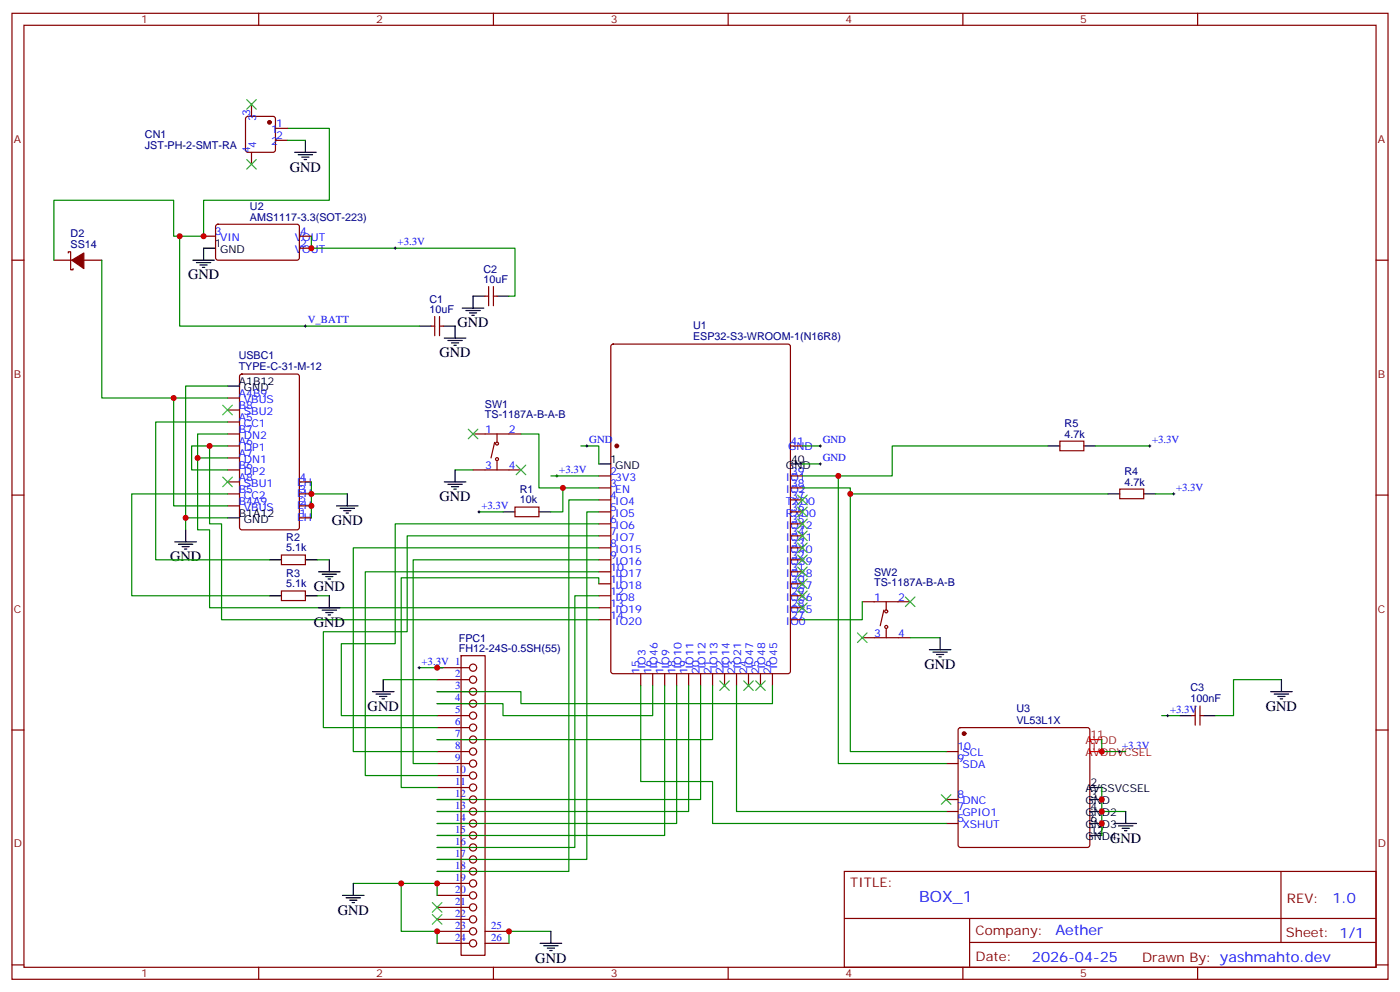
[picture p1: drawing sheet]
<svg xmlns="http://www.w3.org/2000/svg" width="412mm" height="292mm" viewBox="0 0 412 292" stroke-linecap="round" stroke-linejoin="round" font-family="sans-serif">
<g fill="none" stroke="#870000" stroke-width=".35">
<path d="M3.5 3.9h405.4v284.4h-405.4zM7.1 7.4h398.2v277.3h-398.2zM76.2 3.9v3.5M145.3 3.9v3.5M214.5 3.9v3.5M283.6 3.9v3.5M352.8 3.9v3.5M72.6 34.5l.4-.2h7.4l.5 .2 .2 .5v9.1l-.2 .5-.5 .2h-7.4l-.5-.2-.2-.5v-9.1zM74.1 30.7v3.6M81.1 37.8h3.6M74.1 44.8v3.6M81.1 41.3h3.6"/>
<path d="M3.5 76.6h3.6M15.9 76.6h5.3M20.1 74.5v-.4h.7v5.3h.7v-.3M24.7 76.6h5.3M60 69.5h3.5M63.7 66.2l.5-.2 23.6 .1 .4 .6-.1 9.5-.6 .4-23.6-.1-.4-.6v-9.2zM88.2 69.5h3.5M88.2 73.1h3.5M405.3 76.6h3.6M127 96h1.1M128.1 93.2v5.6M129.5 93.2v5.6"/>
<path d="M129.5 96h1M142.9 87.2h1M143.9 84.3v5.7M145.3 84.3v5.7M145.3 87.2h1.1M67 117.2h3.6M70.8 110.3l.5-.2h16.2l.6 .4 .1 44.8-.5 .6-16.4 .1-.7-.5v-44.7zM180.2 101.5l.4-.2h51.5l.7 .4v95.9l-.4 .6-51.8 .1-.6-.5-.1-95.8zM67 131.3h3.6M67 138.3h3.6M67 127.7h3.6M67 120.7h3.6"/>
<path d="M67 124.2h3.6M67 134.8h3.6M139.3 138.3h14.2M139.3 127.7h14.2M145.7 130.2l-1.1 4.6M146.4 127.7v2.5M146.4 135.9v2.4M232.8 131.3h3.6M312.2 129.9h7.1v2.8h-7.1zM3.5 145.7h3.6M67 141.9h3.6M67 145.4h3.6"/>
<path d="M67 148.9h3.6M88.2 141.9h3.5M88.2 145.4h3.5M88.2 148.9h3.5M88.2 152.4h3.5M151.7 149.3h7v2.8h-7zM176.4 140.1h3.5M176.4 143.6h3.5M176.4 147.1h3.5M176.4 150.7h3.5M176.4 154.2h3.5M176.4 157.7h3.5"/>
<path d="M232.8 140.1h3.6M232.8 143.6h3.6M232.8 147.1h3.6M232.8 150.7h3.6M232.8 154.2h3.6M232.8 157.7h3.6M329.8 144h7.1v2.8h-7.1zM405.3 145.7h3.6M82.9 163.4h7.1v2.8h-7.1zM82.9 174h7.1v2.8h-7.1zM176.4 161.3h3.5M176.4 164.8h3.5"/>
<path d="M176.4 168.3h3.5M176.4 171.8h3.5M176.4 175.4h3.5M176.4 178.9h3.5M232.8 161.3h3.6M232.8 164.8h3.6M232.8 168.3h3.6M232.8 171.8h3.6M232.8 175.4h3.6M232.8 178.9h3.6M254 177.1h14.1M260.3 179.6l-1 4.6"/>
<path d="M261.1 177.1v2.5M128.8 196.5h9.5M135.8 193h7.1v88.2h-7.1zM176.4 182.4h3.5M188.7 198.3v3.5M192.3 198.3v3.5M195.8 198.3v3.5M199.3 198.3v3.5M202.8 198.3v3.5M206.4 198.3v3.5M209.9 198.3v3.5M213.4 198.3v3.5"/>
<path d="M217 198.3v3.5M220.5 198.3v3.5M224 198.3v3.5M227.5 198.3v3.5M232.8 182.4h3.6M254 187.7h14.1M261.1 185.2v2.5M3.5 214.9h3.6M128.8 200.1h9.5M128.8 203.6h9.5M128.8 207.1h9.5M128.8 210.6h9.5"/>
<path d="M128.8 214.2h9.5M128.8 217.7h9.5M282.5 214.4l.4-.2h37.4l.5 .2 .2 .5v33.8l-.2 .5-.5 .2h-37.4l-.5-.2-.2-.5v-33.8zM351 210.6h1.1M352.1 207.8v5.7M353.5 210.6h1M353.5 207.8v5.7M405.3 214.9h3.6M128.8 221.2h9.5M128.8 224.8h9.5M128.8 228.3h9.5M128.8 231.8h9.5"/>
<path d="M128.8 235.3h9.5M128.8 238.9h9.5M278.7 221.2h3.5M278.7 224.8h3.5M278.7 235.3h3.5M278.7 238.9h3.5M128.8 242.4h9.5M128.8 245.9h9.5M128.8 249.4h9.5M128.8 253h9.5M128.8 256.5h9.5M248.7 256.5h156.6v28.2h-156.6z"/>
<path d="M278.7 242.4h3.5M377.3 256.5v20.9M128.8 260h9.5M128.8 263.6h9.5M128.8 267.1h9.5M128.8 270.6h9.5M128.8 274.1h9.5M128.8 277.7h9.5M142.9 274.1h7M142.9 277.7h7M248.7 270.4h156.5M285.6 277.4h119.6"/>
<path d="M285.6 270.4v14.1M3.5 284h3.6M76.2 284.7v3.6M145.3 284.7v3.6M214.5 284.7v3.6M283.6 284.7v3.6M352.8 284.7v3.6M405.3 284h3.6"/>
<circle cx="146.4" cy="135.1" r=".44"/>
<circle cx="146.4" cy="130.6" r=".44"/>
<circle cx="261.1" cy="180" r=".44"/>
<circle cx="139.3" cy="196.5" r="1.06"/>
<circle cx="261.1" cy="184.5" r=".44"/>
<circle cx="139.3" cy="200.1" r="1.06"/>
<circle cx="139.3" cy="210.6" r="1.06"/>
<circle cx="139.3" cy="203.6" r="1.06"/>
<circle cx="139.3" cy="214.2" r="1.06"/>
<circle cx="139.3" cy="217.7" r="1.06"/>
<circle cx="139.3" cy="207.1" r="1.06"/>
<circle cx="139.3" cy="224.8" r="1.06"/>
<circle cx="139.3" cy="228.3" r="1.06"/>
<circle cx="139.3" cy="238.9" r="1.06"/>
<circle cx="139.3" cy="221.2" r="1.06"/>
<circle cx="139.3" cy="235.3" r="1.06"/>
<circle cx="139.3" cy="231.8" r="1.06"/>
<circle cx="139.3" cy="245.9" r="1.06"/>
<circle cx="139.3" cy="242.4" r="1.06"/>
<circle cx="139.3" cy="256.5" r="1.06"/>
<circle cx="139.3" cy="253" r="1.06"/>
<circle cx="139.3" cy="249.4" r="1.06"/>
<circle cx="139.3" cy="277.7" r="1.06"/>
<circle cx="139.3" cy="270.6" r="1.06"/>
<circle cx="139.3" cy="274.1" r="1.06"/>
<circle cx="139.3" cy="267.1" r="1.06"/>
<circle cx="139.3" cy="260" r="1.06"/>
<circle cx="139.3" cy="263.6" r="1.06"/>
</g>
<g fill="#870000" stroke="#870000" stroke-width=".35">
<path d="M21.2 76.6l3.5-2.1v4.6z"/>
<circle cx="181.7" cy="131.3" r=".53"/>
<circle cx="79.4" cy="36" r=".53"/>
<circle cx="284" cy="215.9" r=".53"/>
</g>
<g fill="none" stroke="#000" stroke-width=".35">
<path d="M86.8 44.8h6.3M87.8 45.5h4.3M88.9 46.2h2.1M89.6 47h.7M90 41.3v3.5M56.8 76.6h6.3M57.9 77.3h4.2M58.9 78h2.1M59.6 78.7h.7M63.5 73.1h-3.5v3.5M123.5 96h3.5M130.5 96h3.6v3.5"/>
<path d="M130.9 99.5h6.3M136.2 90.7h6.3M137.2 91.4h4.3M138.3 92.1h2.1M139 92.8h.7M142.9 87.2h-3.6v3.5M146.4 87.2h3.5M67 113.6h3.6M131.9 100.2h4.3M133 100.9h2.1M133.7 101.6h.7M134.1 138.3v3.6"/>
<path d="M176.4 136.6h3.5M232.8 136.6h3.6M308.7 131.3h3.5M319.3 131.3h3.5M51.5 159.5h6.4M54.7 156v3.5M67 152.4h3.6M99.1 148.9h6.4M100.2 149.6h4.2M101.2 150.3h2.2M102 151h.7M102.3 145.4v3.5"/>
<path d="M130.9 141.9h6.3M131.9 142.6h4.3M133 143.3h2.1M133.7 144h.7M148.2 150.7h3.5M158.7 150.7h3.6M326.3 145.4h3.5M336.9 145.4h3.5M52.6 160.2h4.2M53.6 160.9h2.1M54.3 161.6h.7M79.4 164.8h3.5"/>
<path d="M79.4 175.4h3.5M90 164.8h3.5M90 175.4h3.5M93.8 168.3h6.4M93.8 178.9h6.4M94.9 169h4.2M94.9 179.6h4.2M96 169.7h2.1M96.7 170.4h.7M97 164.8v3.5M97 175.4v3.5M96 180.3h2.1"/>
<path d="M96.7 181h.7M273.8 191.2h6.3M274.8 191.9h4.2M275.9 192.7h2.1M276.6 193.4h.7M276.9 187.7v3.5M109.7 203.6h6.4M110.8 204.3h4.2M111.8 205h2.1M112.5 205.7h.7M112.9 200.1v3.5M347.5 210.6h3.5"/>
<path d="M354.5 210.6h3.6M374.3 203.6h6.3M375.4 204.3h4.2M376.4 205h2.1M377.1 205.7h.7M377.5 200.1v3.5M321 238.9h3.6M321 235.3h3.6M321 231.8h3.6M331.6 238.9v3.5M321 245.9h3.6M321 242.4h3.6"/>
<path d="M328.4 242.4h6.4M329.5 243.1h4.2M330.6 243.8h2.1M331.3 244.5h.7M100.9 263.6h6.3M102 264.3h4.2M103 265h2.1M103.7 265.7h.7M104.1 260v3.6M159.1 277.7h6.4M160.2 278.4h4.2M161.2 279.1h2.1"/>
<path d="M161.9 279.8h.7M162.3 274.1v3.6"/>
</g>
<g fill="none" stroke="#008700" stroke-width=".35">
<path d="M84.7 37.8h12.3v21.1h-37v10.6h-7.1v26.5h70.6M84.7 41.3h5.3M30 76.6v40.6h21.2M52.9 69.5h-1.7v-10.6h-35.3v17.7M91.7 69.5v3.6h60v14.1h-1.8M67 117.2h-15.8v31.7h15.8M67 113.6h-12.3v38.8h12.3M61.7 131.3h-5.3v7h10.6M67 134.8h-8.8v21.2h3.5v22.9h114.7M67 131.3h-5.3v22.9h3.6v28.2h111.1M67 127.7h-8.8v7.1M67 124.2h-21.1v40.6h33.5"/>
<path d="M134.1 138.3h5.2M153.5 127.7h5.2v15.9h7.1M171.1 131.3h5.3v5.3M236.4 136.6h5.3M236.4 131.3h5.3M308.7 131.3h-45.9v8.8h-15.9M322.8 131.3h15.9M54.7 152.4v3.6M67 145.4h-28.2v30h40.6M91.7 141.9v10.5M91.7 145.4h10.6M141.1 150.7h7.1"/>
<path d="M162.3 140.1h14.1M176.4 143.6h-10.6v7.1h-3.5M176.4 154.2h-60v35.3h-15.9v21.1h28.3M176.4 157.7h-56.5v28.2h-24.7v28.3h33.6M176.4 150.7h-3.5v102.3h-44.1M176.4 147.1h-8.8v109.4h-38.8M236.4 140.1h10.5v84.7h31.8M236.4 143.6h14.1v77.6h28.2M250.5 145.4h75.8M340.4 145.4h5.3M93.5 164.8h3.5M93.5 175.4h3.5"/>
<path d="M176.4 161.3h-72.3v59.9h24.7M176.4 164.8h-54.7v60h7.1M176.4 168.3h-68.8v60h21.2M176.4 171.8v-1.7h-58.2v61.7h10.6M176.4 175.4h-7.1v74h-40.5M254 177.1v5.3h-17.6M123.5 196.5h7M268.1 187.7h8.8M112.9 200.1h15.9M188.7 201.8v28.2h21.2v12.4h68.8M192.3 201.8v8.8h-44.1v-3.5h-19.4M195.8 201.8v44.1h-67"/>
<path d="M199.3 201.8v40.6h-70.5M202.8 201.8v37.1h-74M206.4 201.8v33.5h-77.6M209.9 201.8v15.9h-81.1M217 201.8v37.1h61.7M227.5 201.8v5.3h-74v-3.5h-24.7M324.6 217.7v3.5h7M342.2 210.6h5.3M377.5 200.1h-14.1v10.5h-5.3M324.6 231.8v7.1M324.6 238.9v7M324.6 238.9h7"/>
<path d="M104.1 260h24.7v3.6M118.2 260v14.1h10.6v3.6M162.3 274.1h-12.4v3.6"/>
</g>
<g fill="none" stroke="#000" stroke-width=".29">
<path d="M116.1 73.1h.7M116.4 72.7v.7M89.6 96h.7M90 95.6v.7M164 139.7v.7M172.5 131.3h.7M172.9 130.9v.7M241.3 131.3h.7M241.3 136.6h.7M241.7 130.9v.7M241.7 136.2v.7M338.3 131.3h.7"/>
<path d="M338.7 130.9v.7M140.8 150.7h.7M141.1 150.3v.7M163.7 140.1h.7M345.4 145.4h.7M345.7 145v.7M123.1 196.5h.7M123.5 196.2v.7M343.6 210.6h.7M344 210.3v.7M329.5 221.2h.7M329.8 220.9v.7"/>
</g>
<g fill="none" stroke="#3c3" stroke-width=".35">
<path d="M72.7 29.3l2.8 2.8M75.5 29.3l-2.8 2.8M72.7 47l2.8 2.8M75.5 47l-2.8 2.8M65.6 119.3l2.8 2.8M68.4 119.3l-2.8 2.8M137.9 126.3l2.9 2.9M140.8 126.3l-2.9 2.9M152 136.9l2.9 2.8M154.9 136.9l-2.9 2.8M65.6 140.4l2.8 2.9M68.4 140.4l-2.8 2.9"/>
<path d="M234.9 145.7l2.9 2.9M234.9 149.3l2.9 2.8M234.9 152.8l2.9 2.8M234.9 156.3l2.9 2.8M234.9 159.8l2.9 2.9M237.8 145.7l-2.9 2.9M237.8 149.3l-2.9 2.8M237.8 152.8l-2.9 2.8M237.8 156.3l-2.9 2.8M237.8 159.8l-2.9 2.9M234.9 163.4l2.9 2.8M234.9 166.9l2.9 2.8"/>
<path d="M234.9 170.4l2.9 2.8M234.9 174l2.9 2.8M234.9 177.5l2.9 2.8M237.8 163.4l-2.9 2.8M237.8 166.9l-2.9 2.8M237.8 170.4l-2.9 2.8M237.8 174l-2.9 2.8M237.8 177.5l-2.9 2.8M266.7 175.7l2.8 2.8M269.5 175.7l-2.8 2.8M252.6 186.3l2.8 2.8M255.4 186.3l-2.8 2.8"/>
<path d="M212 200.4l2.8 2.8M214.8 200.4l-2.8 2.8M219.1 200.4l2.8 2.8M221.9 200.4l-2.8 2.8M222.6 200.4l2.8 2.8M225.4 200.4l-2.8 2.8M277.3 233.9l2.8 2.8M280.1 233.9l-2.8 2.8M127.4 265.7l2.8 2.8M127.4 269.2l2.8 2.8M130.2 265.7l-2.8 2.8M130.2 269.2l-2.8 2.8"/>
</g>
<path d="M321 217.7h3.6M321 221.2h3.6" fill="none" stroke="#f00" stroke-width=".35"/>
<g fill="#c00">
<circle cx="91.7" cy="73.1" r=".88"/>
<circle cx="60" cy="69.5" r=".88"/>
<circle cx="165.8" cy="143.6" r=".88"/>
<circle cx="51.2" cy="117.2" r=".88"/>
<circle cx="54.7" cy="152.4" r=".88"/>
<circle cx="61.7" cy="131.3" r=".88"/>
<circle cx="58.2" cy="134.8" r=".88"/>
<circle cx="91.7" cy="145.4" r=".88"/>
<circle cx="91.7" cy="148.9" r=".88"/>
<circle cx="128.8" cy="196.5" r=".88"/>
<circle cx="128.8" cy="260" r=".88"/>
<circle cx="118.2" cy="260" r=".88"/>
<circle cx="128.8" cy="274.1" r=".88"/>
<circle cx="149.9" cy="274.1" r=".88"/>
<circle cx="52.9" cy="69.5" r=".88"/>
<circle cx="324.6" cy="221.2" r=".88"/>
<circle cx="324.6" cy="242.4" r=".88"/>
<circle cx="324.6" cy="238.9" r=".88"/>
<circle cx="324.6" cy="235.3" r=".88"/>
<circle cx="246.9" cy="140.1" r=".88"/>
<circle cx="250.5" cy="145.4" r=".88"/>
</g>
<text font-size="4.6" fill="#00f" x="270.8" y="265.5">BOX_1</text>
<g font-size="4.2">
<text x="85.4" y="50.5">GND</text>
<text x="55.4" y="82.2">GND</text>
<text x="134.8" y="96.3">GND</text>
<text x="129.5" y="105.2">GND</text>
<text x="129.5" y="147.5">GND</text>
<text x="97.7" y="154.6">GND</text>
<text x="50.1" y="165.1">GND</text>
<text x="92.4" y="174">GND</text>
<text x="92.4" y="184.5">GND</text>
<text x="272.3" y="196.9">GND</text>
<text x="108.3" y="209.2">GND</text>
<text x="372.9" y="209.2">GND</text>
<text x="327" y="248">GND</text>
<text x="99.5" y="269.2">GND</text>
<text x="157.7" y="283.3">GND</text>
</g>
<g font-size="4.2" fill="#00f">
<text x="392.5" y="265.8">1.0</text>
<text x="310.9" y="275.3">Aether</text>
<text x="304" y="283.1">2026-04-25</text>
</g>
<g font-size="3.9" fill="#800">
<text x="250.5" y="261.1">TITLE:</text>
<text x="379.1" y="265.8">REV:</text>
<text x="287.4" y="275.3">Company:</text>
<text x="378.7" y="275.9">Sheet: 1/1</text>
<text x="287.4" y="283">Date:</text>
<text x="336.4" y="283.1">Drawn By: yashmahto.dev</text>
</g>
<g font-size="3.2" fill="#800">
<text x="41.6" y="6.9">1</text>
<text x="110.8" y="6.9">2</text>
<text x="179.9" y="6.9">3</text>
<text x="249.1" y="6.9">4</text>
<text x="318.2" y="6.9">5</text>
<text x="4.1" y="42">A</text>
<text x="405.9" y="42">A</text>
<text x="4.1" y="111.2">B</text>
<text x="405.9" y="111.2">B</text>
<text x="4.1" y="180.3">C</text>
<text x="405.9" y="180.3">C</text>
<text x="4.1" y="249.4">D</text>
<text x="405.9" y="249.4">D</text>
<text x="41.6" y="287.7">1</text>
<text x="110.8" y="287.7">2</text>
<text x="179.9" y="287.7">3</text>
<text x="249.1" y="287.7">4</text>
<text x="318.2" y="287.7">5</text>
</g>
<g font-size="3.2" fill="#00f">
<text x="73.7" y="34.1" transform="rotate(-90 73.7 34.1)">3</text>
<text x="75.5" y="35.6" transform="rotate(-90 75.5 35.6)">3</text>
<text x="79.8" y="39.2">1</text>
<text x="81.3" y="37.4">1</text>
<text x="81.3" y="41">2</text>
<text x="73.7" y="45" transform="rotate(-90 73.7 45)">4</text>
<text x="75.5" y="43.5" transform="rotate(-90 75.5 43.5)">4</text>
<text x="79.8" y="42.7">2</text>
<text x="63.3" y="69.2">3</text>
<text x="64.8" y="70.9">VIN</text>
<text x="86.9" y="70.9">VOUT</text>
<text x="88.4" y="69.2">4</text>
<text x="86.9" y="74.5">VOUT</text>
<text x="88.4" y="72.7">2</text>
<text x="117.1" y="72.2">+3.3V</text>
<text x="90.7" y="95.1">V_BATT</text>
<text x="70.4" y="116.8">A4B9</text>
<text x="71.9" y="118.6">VBUS</text>
<text x="70.4" y="120.3">B8</text>
<text x="70.4" y="123.9">A5</text>
<text x="71.9" y="122.1">SBU2</text>
<text x="71.9" y="125.6">CC1</text>
<text x="70.4" y="127.4">B7</text>
<text x="70.4" y="130.9">A6</text>
<text x="71.9" y="129.2">DN2</text>
<text x="142.9" y="127.4">1</text>
<text x="149.9" y="127.4">2</text>
<text x="173.6" y="130.4">GND</text>
<text x="232.8" y="130.9">41</text>
<text x="242.4" y="130.4">GND</text>
<text x="339.4" y="130.4">+3.3V</text>
<text x="70.4" y="134.4">A7</text>
<text x="70.4" y="138">B6</text>
<text x="71.9" y="132.7">DP1</text>
<text x="71.9" y="136.2">DN1</text>
<text x="142.9" y="138">3</text>
<text x="149.9" y="138">4</text>
<text x="232.1" y="132.3">GND</text>
<text x="242.4" y="135.7">GND</text>
<text x="70.4" y="141.5">A8</text>
<text x="71.9" y="139.7">DP2</text>
<text x="71.9" y="143.3">SBU1</text>
<text x="87.5" y="142.9">EH</text>
<text x="88.2" y="141.5">4</text>
<text x="164.7" y="139.2">+3.3V</text>
<text x="179.7" y="139.7">2</text>
<text x="179.7" y="143.3">3</text>
<text x="181.2" y="141.5">3V3</text>
<text x="231.5" y="141.5">IO1</text>
<text x="233" y="143.3">38</text>
<text x="233" y="139.7">39</text>
<text x="70.4" y="145">B5</text>
<text x="70.4" y="148.6">B4A9</text>
<text x="71.9" y="146.8">CC2</text>
<text x="87.5" y="146.4">EH</text>
<text x="87.5" y="150">EH</text>
<text x="88.2" y="145">3</text>
<text x="88.2" y="148.6">2</text>
<text x="141.8" y="149.8">+3.3V</text>
<text x="179.7" y="146.8">4</text>
<text x="181.2" y="145">EN</text>
<text x="181.2" y="148.6">IO4</text>
<text x="231.5" y="148.6">TXD0</text>
<text x="231.5" y="145">IO2</text>
<text x="233" y="146.8">37</text>
<text x="346.4" y="144.5">+3.3V</text>
<text x="71.9" y="150.3">VBUS</text>
<text x="87.5" y="153.5">EH</text>
<text x="88.2" y="152.1">1</text>
<text x="179.7" y="150.3">5</text>
<text x="179.7" y="153.8">6</text>
<text x="181.2" y="152.1">IO5</text>
<text x="181.2" y="155.6">IO6</text>
<text x="231.5" y="155.6">IO42</text>
<text x="231.5" y="152.1">RXD0</text>
<text x="233" y="153.8">35</text>
<text x="233" y="150.3">36</text>
<text x="179.7" y="157.4">7</text>
<text x="179.7" y="160.9">8</text>
<text x="181.2" y="159.1">IO7</text>
<text x="231.5" y="159.1">IO41</text>
<text x="233" y="160.9">33</text>
<text x="233" y="157.4">34</text>
<text x="179.7" y="164.4">9</text>
<text x="179.7" y="168">10</text>
<text x="181.2" y="162.7">IO15</text>
<text x="181.2" y="166.2">IO16</text>
<text x="231.5" y="166.2">IO39</text>
<text x="231.5" y="162.7">IO40</text>
<text x="233" y="168">31</text>
<text x="233" y="164.4">32</text>
<text x="179.7" y="171.5">11</text>
<text x="181.2" y="169.7">IO17</text>
<text x="181.2" y="173.2">IO18</text>
<text x="231.5" y="173.2">IO37</text>
<text x="231.5" y="169.7">IO38</text>
<text x="233" y="171.5">30</text>
<text x="179.7" y="175">12</text>
<text x="179.7" y="178.5">13</text>
<text x="181.2" y="176.8">IO8</text>
<text x="231.5" y="176.8">IO36</text>
<text x="233" y="178.5">28</text>
<text x="233" y="175">29</text>
<text x="257.5" y="176.8">1</text>
<text x="264.6" y="176.8">2</text>
<text x="179.7" y="182.1">14</text>
<text x="181.2" y="180.3">IO19</text>
<text x="181.2" y="183.8">IO20</text>
<text x="231.5" y="183.8">IO0</text>
<text x="231.5" y="180.3">IO35</text>
<text x="233" y="182.1">27</text>
<text x="257.5" y="187.4">3</text>
<text x="264.6" y="187.4">4</text>
<text x="124.2" y="195.7">+3.3V 1</text>
<text x="190.1" y="197" transform="rotate(-90 190.1 197)">IO3</text>
<text x="193.7" y="197" transform="rotate(-90 193.7 197)">IO46</text>
<text x="197.2" y="197" transform="rotate(-90 197.2 197)">IO9</text>
<text x="200.7" y="197" transform="rotate(-90 200.7 197)">IO10</text>
<text x="204.3" y="197" transform="rotate(-90 204.3 197)">IO11</text>
<text x="207.8" y="197" transform="rotate(-90 207.8 197)">IO12</text>
<text x="211.3" y="197" transform="rotate(-90 211.3 197)">IO13</text>
<text x="214.8" y="197" transform="rotate(-90 214.8 197)">IO14</text>
<text x="218.4" y="197" transform="rotate(-90 218.4 197)">IO21</text>
<text x="221.9" y="197" transform="rotate(-90 221.9 197)">IO47</text>
<text x="225.4" y="197" transform="rotate(-90 225.4 197)">IO48</text>
<text x="229" y="197" transform="rotate(-90 229 197)">IO45</text>
<text x="134.1" y="199.4">2</text>
<text x="134.1" y="202.9">3</text>
<text x="188.4" y="198.5" transform="rotate(-90 188.4 198.5)">15</text>
<text x="191.9" y="198.5" transform="rotate(-90 191.9 198.5)">16</text>
<text x="195.4" y="198.5" transform="rotate(-90 195.4 198.5)">17</text>
<text x="199" y="198.5" transform="rotate(-90 199 198.5)">18</text>
<text x="202.5" y="198.5" transform="rotate(-90 202.5 198.5)">19</text>
<text x="206" y="198.5" transform="rotate(-90 206 198.5)">20</text>
<text x="209.5" y="198.5" transform="rotate(-90 209.5 198.5)">21</text>
<text x="213.1" y="198.5" transform="rotate(-90 213.1 198.5)">22</text>
<text x="216.6" y="198.5" transform="rotate(-90 216.6 198.5)">23</text>
<text x="220.1" y="198.5" transform="rotate(-90 220.1 198.5)">24</text>
<text x="223.7" y="198.5" transform="rotate(-90 223.7 198.5)">25</text>
<text x="227.2" y="198.5" transform="rotate(-90 227.2 198.5)">26</text>
<text x="134.1" y="206.4">4</text>
<text x="134.1" y="209.9">5</text>
<text x="344.7" y="209.8">+3.3V</text>
<text x="134.1" y="213.5">6</text>
<text x="134.1" y="217">7</text>
<text x="134.1" y="220.5">8</text>
<text x="282" y="220.9">10</text>
<text x="330.6" y="220.3">+3.3V</text>
<text x="134.1" y="224">9</text>
<text x="134.1" y="227.6">10</text>
<text x="282" y="224.4">9</text>
<text x="283.5" y="222.6">SCL</text>
<text x="283.5" y="226.2">SDA</text>
<text x="134.1" y="231.1">11</text>
<text x="134.1" y="234.6">12</text>
<text x="134.1" y="238.2">13</text>
<text x="282" y="235">8</text>
<text x="282" y="238.5">7</text>
<text x="283.5" y="236.7">DNC</text>
<text x="134.1" y="241.7">14</text>
<text x="134.1" y="245.2">15</text>
<text x="282" y="242">5</text>
<text x="283.5" y="240.3">GPIO1</text>
<text x="283.5" y="243.8">XSHUT</text>
<text x="134.1" y="248.7">16</text>
<text x="134.1" y="252.3">17</text>
<text x="134.1" y="255.8">18</text>
<text x="134.1" y="259.3">19</text>
<text x="134.1" y="262.9">20</text>
<text x="134.1" y="266.4">21</text>
<text x="134.1" y="269.9">22</text>
<text x="134.1" y="273.4">23</text>
<text x="144.6" y="273.4">25</text>
<text x="134.1" y="277">24</text>
<text x="144.6" y="277">26</text>
</g>
<g font-size="3.2" fill="#000080">
<text x="42.7" y="40.8">CN1</text>
<text x="42.7" y="43.8">JST-PH-2-SMT-RA</text>
<text x="73.6" y="64.9">AMS1117-3.3(SOT-223)</text>
<text x="73.6" y="62">U2</text>
<text x="20.8" y="69.8">D2</text>
<text x="20.8" y="73.1">SS14</text>
<text x="142.4" y="83.3">10uF</text>
<text x="142.4" y="80.3">C2</text>
<text x="126.5" y="89.1">C1</text>
<text x="126.5" y="92.1">10uF</text>
<text x="204.1" y="100.2">ESP32-S3-WROOM-1(N16R8)</text>
<text x="204.1" y="96.9">U1</text>
<text x="70.3" y="105.8">USBC1</text>
<text x="70.3" y="108.8">TYPE-C-31-M-12</text>
<text x="142.8" y="123.1">TS-1187A-B-A-B</text>
<text x="142.8" y="120">SW1</text>
<text x="313.6" y="125.6">R5</text>
<text x="313.6" y="128.8">4.7k</text>
<text x="331.2" y="142.9">4.7k</text>
<text x="331.2" y="139.7">R4</text>
<text x="153.1" y="148.2">10k</text>
<text x="153.1" y="145.1">R1</text>
<text x="84.3" y="159.2">R2</text>
<text x="84.3" y="162.3">5.1k</text>
<text x="84.3" y="172.9">5.1k</text>
<text x="84.3" y="169.8">R3</text>
<text x="257.5" y="172.5">TS-1187A-B-A-B</text>
<text x="257.5" y="169.4">SW2</text>
<text x="135.1" y="191.9">FH12-24S-0.5SH(55)</text>
<text x="135.1" y="188.9">FPC1</text>
<text x="350.6" y="203.5">C3</text>
<text x="299.4" y="209.7">U3</text>
<text x="350.6" y="206.8">100nF</text>
<text x="299.4" y="213">VL53L1X</text>
</g>
<g font-size="3.2">
<text x="63.3" y="72.7">1</text>
<text x="64.8" y="74.5">GND</text>
<text x="70.4" y="113.3">A1B12</text>
<text x="71.9" y="115">GND</text>
<text x="179.7" y="136.2">1</text>
<text x="181.2" y="138">GND</text>
<text x="231.5" y="138">GND</text>
<text x="233" y="136.2">40</text>
<text x="70.4" y="152.1">B1A12</text>
<text x="71.9" y="153.8">GND</text>
<text x="319.7" y="233.2">AVSSVCSEL</text>
<text x="321.2" y="231.5">2</text>
<text x="319.7" y="236.7">GND</text>
<text x="321.2" y="238.5">4</text>
<text x="321.2" y="235">3</text>
<text x="319.7" y="243.8">GND3</text>
<text x="319.7" y="240.3">GND2</text>
<text x="321.2" y="245.6">12</text>
<text x="321.2" y="242">6</text>
<text x="319.7" y="247.3">GND4</text>
</g>
<g font-size="3.2" fill="#f00">
<text x="319.7" y="219.1">AVDD</text>
<text x="321.2" y="220.9">1</text>
<text x="321.2" y="217.3">11</text>
<text x="319.7" y="222.6">AVDDVCSEL</text>
</g>
</svg>
